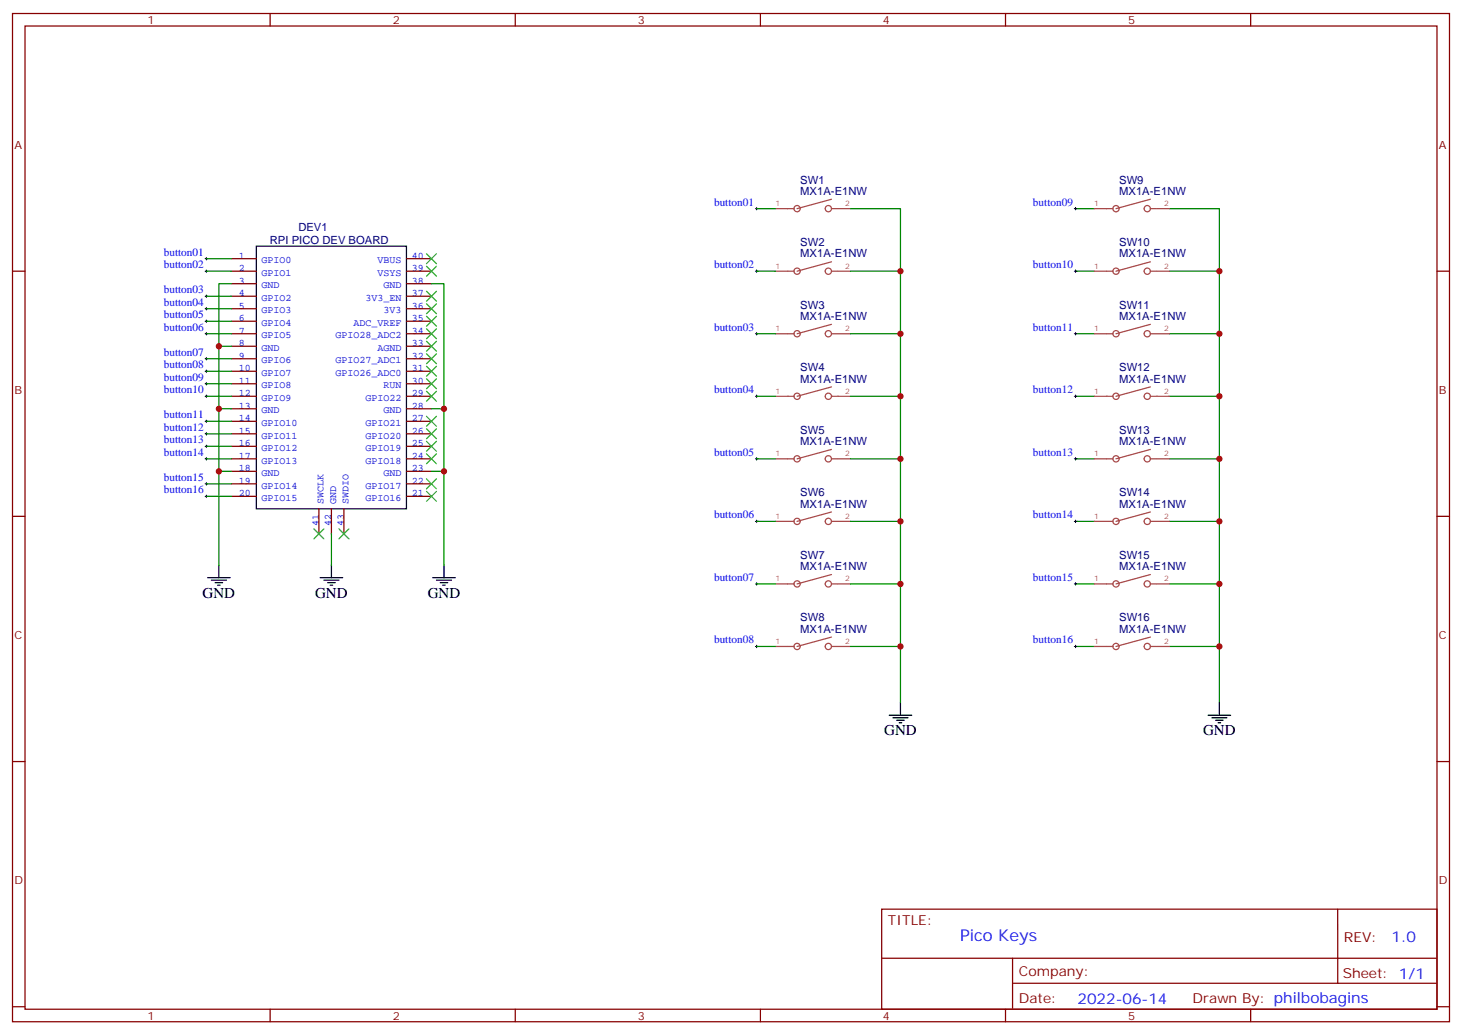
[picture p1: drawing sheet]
<svg xmlns="http://www.w3.org/2000/svg" width="412mm" height="292mm" viewBox="0 0 412 292" stroke-linecap="round" stroke-linejoin="round" font-family="sans-serif">
<g fill="none" stroke="#870000" stroke-width=".35">
<path d="M3.5 3.8h405.4v284.3h-405.4zM7.1 7.3h398.2v277.3h-398.2zM76.2 3.8v3.5M145.3 3.8v3.5M214.5 3.8v3.5M283.6 3.8v3.5M352.8 3.8v3.5M3.5 76.5h3.6M405.3 76.5h3.6M3.5 145.6h3.6M405.3 145.6h3.6M3.5 214.8h3.6"/>
<path d="M405.3 214.8h3.6M248.7 256.4h156.6v28.2h-156.6zM377.3 256.4v20.9M248.7 270.2h156.5M285.6 277.3h119.6M285.6 270.2v14.2M3.5 283.9h3.6M76.2 284.6v3.5M145.3 284.6v3.5M214.5 284.6v3.5M283.6 284.6v3.5M352.8 284.6v3.5"/>
<path d="M405.3 283.9h3.6"/>
</g>
<g fill="none" stroke="#000" stroke-width=".35">
<path d="M72.3 69.4h42.4v74.1h-42.4zM61.7 159.4v3.5M93.5 159.4v3.5M125.2 159.4v3.5M58.6 162.9h6.3M59.6 163.6h4.3M60.7 164.3h2.1M61.4 165h.7M90.3 162.9h6.4M91.4 163.6h4.2M92.4 164.3h2.1M93.1 165h.7"/>
<path d="M122.1 162.9h6.3M123.1 163.6h4.3M124.2 164.3h2.1M124.9 165h.7M254 198.2v3.5M344 198.2v3.5M250.8 201.7h6.4M251.9 202.4h4.2M252.9 203.1h2.2M253.6 203.8h.8M340.8 201.7h6.3M341.8 202.4h4.3"/>
<path d="M342.9 203.1h2.1M343.6 203.8h.7"/>
</g>
<g fill="none" stroke="#850000" stroke-width=".35">
<path d="M65.3 73h7M65.3 76.5h7M114.7 73h7M114.7 76.5h7M65.3 80h7M65.3 97.6h7M65.3 94.1h7M65.3 90.6h7M65.3 87.1h7M65.3 83.5h7M114.7 80h7M114.7 97.6h7"/>
<path d="M114.7 94.1h7M114.7 90.6h7M114.7 87.1h7M114.7 83.5h7M65.3 104.7h7M65.3 108.2h7M65.3 111.8h7M65.3 115.3h7M65.3 118.8h7M65.3 101.2h7M114.7 104.7h7M114.7 108.2h7"/>
<path d="M114.7 111.8h7M114.7 115.3h7M114.7 118.8h7M114.7 101.2h7M65.3 122.3h7M65.3 125.9h7M65.3 129.4h7M65.3 132.9h7M65.3 136.5h7M65.3 140h7M114.7 122.3h7M114.7 125.9h7"/>
<path d="M114.7 129.4h7M114.7 132.9h7M114.7 136.5h7M114.7 140h7M90 143.5v7.1M93.5 143.5v7.1M97 143.5v7.1"/>
</g>
<g fill="none" stroke="#a64a4a" stroke-width=".35">
<path d="M218.7 58.8h5.3M234.5 58.8h1.8M234.5 56.2l-9.7 2.6M236.4 58.8h3.5M308.7 58.8h5.2M313.9 58.8a.88 .88 0 0 0 .9 .9 .88 .88 0 0 0 .9-.9M313.9 58.8a.88 .88 0 0 1 .9-.8 .88 .88 0 0 1 .9 .8M324.5 58.8h1.8M324.5 56.2l-9.7 2.6M326.4 58.8h3.4M218.7 76.5h5.3M234.5 76.5h1.8"/>
<path d="M234.5 73.8l-9.7 2.7M236.4 76.5h3.5M308.7 76.5h5.2M313.9 76.5a.88 .88 0 0 0 .9 .9 .88 .88 0 0 0 .9-.9M313.9 76.5a.88 .88 0 0 1 .9-.9 .88 .88 0 0 1 .9 .9M324.5 76.5h1.8M324.5 73.8l-9.7 2.7M326.4 76.5h3.4M218.7 94.1h5.3M234.5 94.1h1.8M234.5 91.5l-9.7 2.6M236.4 94.1h3.5"/>
<path d="M308.7 94.1h5.2M313.9 94.1a.88 .88 0 0 0 .9 .9 .88 .88 0 0 0 .9-.9M313.9 94.1a.88 .88 0 0 1 .9-.9 .88 .88 0 0 1 .9 .9M324.5 94.1h1.8M324.5 91.5l-9.7 2.6M326.4 94.1h3.4M218.7 111.8h5.3M234.5 111.8h1.8M234.5 109.1l-9.7 2.7M236.4 111.8h3.5M308.7 111.8h5.2M313.9 111.8a.88 .88 0 0 0 .9 .8 .88 .88 0 0 0 .9-.8"/>
<path d="M313.9 111.8a.88 .88 0 0 1 .9-.9 .88 .88 0 0 1 .9 .9M324.5 111.8h1.8M324.5 109.1l-9.7 2.7M326.4 111.8h3.4M218.7 129.4h5.3M234.5 129.4h1.8M234.5 126.8l-9.7 2.6M236.4 129.4h3.5M308.7 129.4h5.2M313.9 129.4a.88 .88 0 0 0 .9 .9 .88 .88 0 0 0 .9-.9M313.9 129.4a.88 .88 0 0 1 .9-.9 .88 .88 0 0 1 .9 .9M324.5 129.4h1.8"/>
<path d="M324.5 126.8l-9.7 2.6M326.4 129.4h3.4M218.7 147h5.3M234.5 147h1.8M234.5 144.4l-9.7 2.6M236.4 147h3.5M308.7 147h5.2M313.9 147a.88 .88 0 0 0 .9 .9 .88 .88 0 0 0 .9-.9M313.9 147a.88 .88 0 0 1 .9-.8 .88 .88 0 0 1 .9 .8M324.5 147h1.8M324.5 144.4l-9.7 2.6M326.4 147h3.4"/>
<path d="M218.7 164.7h5.3M234.5 179.7l-9.7 2.6M234.5 164.7h1.8M234.5 162l-9.7 2.7M236.4 164.7h3.5M308.7 164.7h5.2M313.9 164.7a.88 .88 0 0 0 .9 .9 .88 .88 0 0 0 .9-.9M313.9 164.7a.88 .88 0 0 1 .9-.9 .88 .88 0 0 1 .9 .9M324.5 164.7h1.8M324.5 162l-9.7 2.7M324.5 179.7l-9.7 2.6M326.4 164.7h3.4"/>
<path d="M218.7 182.3h5.3M234.5 182.3h1.8M236.4 182.3h3.5M308.7 182.3h5.2M313.9 182.3a.88 .88 0 0 0 .9 .9 .88 .88 0 0 0 .9-.9M313.9 182.3a.88 .88 0 0 1 .9-.9 .88 .88 0 0 1 .9 .9M324.5 182.3h1.8M326.4 182.3h3.4"/>
<circle cx="224.8" cy="58.8" r=".88"/>
<circle cx="233.7" cy="58.8" r=".88"/>
<circle cx="323.6" cy="58.8" r=".88"/>
<circle cx="224.8" cy="76.5" r=".88"/>
<circle cx="233.7" cy="76.5" r=".88"/>
<circle cx="323.6" cy="76.5" r=".88"/>
<circle cx="224.8" cy="94.1" r=".88"/>
<circle cx="233.7" cy="94.1" r=".88"/>
<circle cx="323.6" cy="94.1" r=".88"/>
<circle cx="224.8" cy="111.8" r=".88"/>
<circle cx="233.7" cy="111.8" r=".88"/>
<circle cx="323.6" cy="111.8" r=".88"/>
<circle cx="224.8" cy="129.4" r=".88"/>
<circle cx="233.7" cy="129.4" r=".88"/>
<circle cx="323.6" cy="129.4" r=".88"/>
<circle cx="224.8" cy="147" r=".88"/>
<circle cx="233.7" cy="147" r=".88"/>
<circle cx="323.6" cy="147" r=".88"/>
<circle cx="224.8" cy="164.7" r=".88"/>
<circle cx="233.7" cy="164.7" r=".88"/>
<circle cx="323.6" cy="164.7" r=".88"/>
<circle cx="224.8" cy="182.3" r=".88"/>
<circle cx="233.7" cy="182.3" r=".88"/>
<circle cx="323.6" cy="182.3" r=".88"/>
</g>
<g fill="none" stroke="#008700" stroke-width=".35">
<path d="M213.4 58.8h5.3M239.9 58.8h14.1v17.7M303.4 58.8h5.3M329.8 58.8h14.2v17.7M58.2 76.5h7.1M58.2 73h7.1M213.4 76.5h5.3M239.9 76.5h14.1v17.6M303.4 76.5h5.3M329.8 76.5h14.2v17.6M58.2 94.1h7.1M58.2 87.1h7.1"/>
<path d="M58.2 90.6h7.1M58.2 83.5h7.1M65.3 97.6h-3.6v17.7M65.3 80h-3.6v17.6M121.7 80h3.5v35.3M213.4 94.1h5.3M239.9 94.1h14.1v17.7M303.4 94.1h5.3M329.8 94.1h14.2v17.7M58.2 111.8h7.1M58.2 101.2h7.1M58.2 104.7h7.1"/>
<path d="M58.2 108.2h7.1M58.2 118.8h7.1M65.3 115.3h-3.6v17.6M121.7 115.3h3.5v17.6M213.4 111.8h5.3M239.9 111.8h14.1v17.6M303.4 111.8h5.3M329.8 111.8h14.2v17.6M58.2 129.4h7.1M58.2 122.3h7.1M58.2 125.9h7.1M58.2 136.5h7.1"/>
<path d="M58.2 140h7.1M65.3 132.9h-3.6v26.5M121.7 132.9h3.5v26.5M213.4 129.4h5.3M239.9 129.4h14.1v17.6M303.4 129.4h5.3M329.8 129.4h14.2v17.6M93.5 150.6v8.8M213.4 147h5.3M239.9 147h14.1v17.7M303.4 147h5.3M329.8 147h14.2v17.7"/>
<path d="M213.4 164.7h5.3M239.9 164.7h14.1v17.6M303.4 164.7h5.3M329.8 164.7h14.2v17.6M213.4 182.3h5.3M239.9 182.3h14.1v15.9M303.4 182.3h5.3M329.8 182.3h14.2v15.9"/>
</g>
<g fill="none" stroke="#000" stroke-width=".28">
<path d="M213.1 58.8h.7M213.4 58.5v.7M303 58.8h.7M303.4 58.5v.7M57.9 76.5h.7M57.9 73h.7M58.2 72.6v.7M58.2 76.1v.7M213.1 76.5h.7M213.4 76.1v.7M303 76.5h.7M303.4 76.1v.7"/>
<path d="M57.9 94.1h.7M57.9 90.6h.7M57.9 87.1h.7M57.9 83.5h.7M58.2 83.2v.7M58.2 86.7v.7M58.2 90.2v.7M58.2 93.8v.7M213.1 94.1h.7M213.4 93.8v.7M303 94.1h.7M303.4 93.8v.7"/>
<path d="M57.9 111.8h.7M57.9 104.7h.7M57.9 101.2h.7M57.9 108.2h.7M57.9 118.8h.7M58.2 100.8v.7M58.2 104.4v.7M58.2 107.9v.7M58.2 111.4v.7M58.2 118.5v.7M213.1 111.8h.7M213.4 111.4v.7"/>
<path d="M303 111.8h.7M303.4 111.4v.7M57.9 129.4h.7M57.9 122.3h.7M57.9 125.9h.7M57.9 136.5h.7M57.9 140h.7M58.2 122v.7M58.2 125.5v.7M58.2 129v.8M58.2 136.1v.7M58.2 139.6v.7"/>
<path d="M213.1 129.4h.7M213.4 129v.8M303 129.4h.7M303.4 129v.8M213.1 147h.7M213.4 146.7v.7M303 147h.7M303.4 146.7v.7M213.1 164.7h.7M213.4 164.3v.7M303 164.7h.7M303.4 164.3v.7"/>
<path d="M213.1 182.3h.7M213.4 182v.7M303 182.3h.7M303.4 182v.7"/>
</g>
<g fill="none" stroke="#3c3" stroke-width=".35">
<path d="M120.3 71.5l2.8 2.9M120.3 75.1l2.8 2.8M123.1 71.5l-2.8 2.9M123.1 75.1l-2.8 2.8M120.3 82.1l2.8 2.8M120.3 85.7l2.8 2.8M120.3 89.2l2.8 2.8M120.3 92.7l2.8 2.8M120.3 96.2l2.8 2.9M120.3 99.8l2.8 2.8M123.1 82.1l-2.8 2.8M123.1 85.7l-2.8 2.8"/>
<path d="M123.1 89.2l-2.8 2.8M123.1 92.7l-2.8 2.8M123.1 96.2l-2.8 2.9M123.1 99.8l-2.8 2.8M120.3 103.3l2.8 2.8M120.3 106.8l2.8 2.8M120.3 110.3l2.8 2.9M120.3 117.4l2.8 2.8M123.1 103.3l-2.8 2.8M123.1 106.8l-2.8 2.8M123.1 110.3l-2.8 2.9M123.1 117.4l-2.8 2.8"/>
<path d="M120.3 120.9l2.8 2.9M120.3 124.5l2.8 2.8M120.3 128l2.8 2.8M120.3 135l2.8 2.9M120.3 138.6l2.8 2.8M123.1 120.9l-2.8 2.9M123.1 124.5l-2.8 2.8M123.1 128l-2.8 2.8M123.1 135l-2.8 2.9M123.1 138.6l-2.8 2.8M88.5 149.2l2.9 2.8M91.4 149.2l-2.9 2.8"/>
<path d="M95.6 149.2l2.8 2.8M98.4 149.2l-2.8 2.8"/>
</g>
<g fill="#c00">
<circle cx="254" cy="182.3" r=".88"/>
<circle cx="254" cy="164.7" r=".88"/>
<circle cx="254" cy="147" r=".88"/>
<circle cx="254" cy="129.4" r=".88"/>
<circle cx="254" cy="111.8" r=".88"/>
<circle cx="254" cy="94.1" r=".88"/>
<circle cx="254" cy="76.5" r=".88"/>
<circle cx="344" cy="76.5" r=".88"/>
<circle cx="344" cy="94.1" r=".88"/>
<circle cx="344" cy="111.8" r=".88"/>
<circle cx="344" cy="129.4" r=".88"/>
<circle cx="344" cy="147" r=".88"/>
<circle cx="344" cy="164.7" r=".88"/>
<circle cx="344" cy="182.3" r=".88"/>
<circle cx="61.7" cy="132.9" r=".88"/>
<circle cx="61.7" cy="115.3" r=".88"/>
<circle cx="61.7" cy="97.6" r=".88"/>
<circle cx="125.2" cy="132.9" r=".88"/>
<circle cx="125.2" cy="115.3" r=".88"/>
</g>
<text font-size="4.6" fill="#00f" x="270.8" y="265.4">Pico Keys</text>
<g font-size="4.2">
<text x="57.1" y="168.6">GND</text>
<text x="88.9" y="168.6">GND</text>
<text x="120.6" y="168.6">GND</text>
<text x="249.4" y="207.4">GND</text>
<text x="339.4" y="207.4">GND</text>
</g>
<g font-size="4.2" fill="#00f">
<text x="392.5" y="265.7">1.0</text>
<text x="304" y="283">2022-06-14</text>
</g>
<g font-size="3.9" fill="#800">
<text x="250.5" y="261">TITLE:</text>
<text x="379.1" y="265.7">REV:</text>
<text x="287.4" y="275.2">Company:</text>
<text x="378.7" y="275.8">Sheet: 1/1</text>
<text x="287.4" y="282.9">Date:</text>
<text x="336.4" y="282.9">Drawn By: philbobagins</text>
</g>
<g font-size="3.2" fill="#800">
<text x="41.6" y="6.8">1</text>
<text x="110.8" y="6.8">2</text>
<text x="179.9" y="6.8">3</text>
<text x="249.1" y="6.8">4</text>
<text x="318.2" y="6.8">5</text>
<text x="4.1" y="41.9">A</text>
<text x="405.9" y="41.9">A</text>
<text x="4.1" y="111.1">B</text>
<text x="405.9" y="111.1">B</text>
<text x="4.1" y="180.2">C</text>
<text x="405.9" y="180.2">C</text>
<text x="4.1" y="249.3">D</text>
<text x="405.9" y="249.3">D</text>
<text x="41.6" y="287.6">1</text>
<text x="110.8" y="287.6">2</text>
<text x="179.9" y="287.6">3</text>
<text x="249.1" y="287.6">4</text>
<text x="318.2" y="287.6">5</text>
</g>
<g font-size="3.2" fill="#000080">
<text x="225.7" y="51.8">SW1</text>
<text x="315.7" y="51.8">SW9</text>
<text x="225.7" y="55">MX1A-E1NW</text>
<text x="315.7" y="55">MX1A-E1NW</text>
<text x="84.2" y="65.2">DEV1</text>
<text x="76.1" y="68.8">RPI PICO DEV BOARD</text>
<text x="225.7" y="69.4">SW2</text>
<text x="315.7" y="69.4">SW10</text>
<text x="225.7" y="72.6">MX1A-E1NW</text>
<text x="315.7" y="72.6">MX1A-E1NW</text>
<text x="225.7" y="87.1">SW3</text>
<text x="315.7" y="87.1">SW11</text>
<text x="225.7" y="90.3">MX1A-E1NW</text>
<text x="315.7" y="90.3">MX1A-E1NW</text>
<text x="225.7" y="107.9">MX1A-E1NW</text>
<text x="225.7" y="104.7">SW4</text>
<text x="315.7" y="107.9">MX1A-E1NW</text>
<text x="315.7" y="104.7">SW12</text>
<text x="225.7" y="125.5">MX1A-E1NW</text>
<text x="225.7" y="122.4">SW5</text>
<text x="315.7" y="125.5">MX1A-E1NW</text>
<text x="315.7" y="122.4">SW13</text>
<text x="225.7" y="143.2">MX1A-E1NW</text>
<text x="225.7" y="140">SW6</text>
<text x="315.7" y="143.2">MX1A-E1NW</text>
<text x="315.7" y="140">SW14</text>
<text x="225.7" y="160.8">MX1A-E1NW</text>
<text x="225.7" y="157.6">SW7</text>
<text x="315.7" y="160.8">MX1A-E1NW</text>
<text x="315.7" y="157.6">SW15</text>
<text x="225.7" y="178.4">MX1A-E1NW</text>
<text x="225.7" y="175.3">SW8</text>
<text x="315.7" y="178.4">MX1A-E1NW</text>
<text x="315.7" y="175.3">SW16</text>
</g>
<g font-size="3.2" fill="#00f">
<text x="201.4" y="58">button01</text>
<text x="291.4" y="58">button09</text>
<text x="46.2" y="75.6">button02</text>
<text x="46.2" y="72.1">button01</text>
<text x="201.4" y="75.6">button02</text>
<text x="291.4" y="75.6">button10</text>
<text x="46.2" y="82.7">button03</text>
<text x="46.2" y="89.7">button05</text>
<text x="46.2" y="86.2">button04</text>
<text x="46.2" y="93.2">button06</text>
<text x="201.4" y="93.2">button03</text>
<text x="291.4" y="93.2">button11</text>
<text x="46.2" y="100.3">button07</text>
<text x="46.2" y="103.8">button08</text>
<text x="46.2" y="107.4">button09</text>
<text x="46.2" y="110.9">button10</text>
<text x="201.4" y="110.9">button04</text>
<text x="291.4" y="110.9">button12</text>
<text x="46.2" y="117.9">button11</text>
<text x="46.2" y="121.5">button12</text>
<text x="46.2" y="125">button13</text>
<text x="46.2" y="128.5">button14</text>
<text x="201.4" y="128.5">button05</text>
<text x="291.4" y="128.5">button13</text>
<text x="46.2" y="135.6">button15</text>
<text x="46.2" y="139.1">button16</text>
<text x="201.4" y="146.2">button06</text>
<text x="291.4" y="146.2">button14</text>
<text x="201.4" y="163.8">button07</text>
<text x="291.4" y="163.8">button15</text>
<text x="201.4" y="181.4">button08</text>
<text x="291.4" y="181.4">button16</text>
</g>
<g font-size="2.8" fill="#00c">
<text x="67.4" y="72.9">1</text>
<text x="67.4" y="76.4">2</text>
<text x="73.7" y="74.3">GPIO0</text>
<text x="73.7" y="77.8">GPIO1</text>
<text x="106.5" y="77.8">VSYS</text>
<text x="106.5" y="74.3">VBUS</text>
<text x="116.2" y="76.4">39</text>
<text x="116.2" y="72.9">40</text>
<text x="67.4" y="80">3</text>
<text x="67.4" y="83.5">4</text>
<text x="73.7" y="81.3">GND</text>
<text x="108.2" y="81.3">GND</text>
<text x="116.2" y="83.5">37</text>
<text x="116.2" y="80">38</text>
<text x="67.4" y="87">5</text>
<text x="73.7" y="84.9">GPIO2</text>
<text x="73.7" y="88.4">GPIO3</text>
<text x="103.1" y="84.9">3V3_EN</text>
<text x="108.2" y="88.4">3V3</text>
<text x="116.2" y="87">36</text>
<text x="67.4" y="90.6">6</text>
<text x="67.4" y="94.1">7</text>
<text x="73.7" y="91.9">GPIO4</text>
<text x="73.7" y="95.4">GPIO5</text>
<text x="94.6" y="95.4">GPIO28_ADC2</text>
<text x="99.7" y="91.9">ADC_VREF</text>
<text x="116.2" y="94.1">34</text>
<text x="116.2" y="90.6">35</text>
<text x="67.4" y="97.6">8</text>
<text x="67.4" y="101.1">9</text>
<text x="73.7" y="99">GND</text>
<text x="106.5" y="99">AGND</text>
<text x="116.2" y="101.1">32</text>
<text x="116.2" y="97.6">33</text>
<text x="67.4" y="104.7">10</text>
<text x="73.7" y="106">GPIO7</text>
<text x="73.7" y="102.5">GPIO6</text>
<text x="94.6" y="106">GPIO26_ADC0</text>
<text x="94.6" y="102.5">GPIO27_ADC1</text>
<text x="116.2" y="104.7">31</text>
<text x="67.4" y="108.2">11</text>
<text x="67.4" y="111.7">12</text>
<text x="73.7" y="109.6">GPIO8</text>
<text x="73.7" y="113.1">GPIO9</text>
<text x="103.1" y="113.1">GPIO22</text>
<text x="108.2" y="109.6">RUN</text>
<text x="116.2" y="111.7">29</text>
<text x="116.2" y="108.2">30</text>
<text x="67.4" y="115.3">13</text>
<text x="67.4" y="118.8">14</text>
<text x="73.7" y="116.6">GND</text>
<text x="108.2" y="116.6">GND</text>
<text x="116.2" y="118.8">27</text>
<text x="116.2" y="115.3">28</text>
<text x="67.4" y="122.3">15</text>
<text x="67.4" y="125.8">16</text>
<text x="73.7" y="120.1">GPIO10</text>
<text x="73.7" y="123.7">GPIO11</text>
<text x="103.1" y="123.7">GPIO20</text>
<text x="103.1" y="120.1">GPIO21</text>
<text x="116.2" y="125.8">25</text>
<text x="116.2" y="122.3">26</text>
<text x="67.4" y="129.4">17</text>
<text x="73.7" y="127.2">GPIO12</text>
<text x="73.7" y="130.7">GPIO13</text>
<text x="103.1" y="130.7">GPIO18</text>
<text x="103.1" y="127.2">GPIO19</text>
<text x="116.2" y="129.4">24</text>
<text x="67.4" y="132.9">18</text>
<text x="67.4" y="136.4">19</text>
<text x="73.7" y="134.2">GND</text>
<text x="73.7" y="137.8">GPIO14</text>
<text x="103.1" y="137.8">GPIO17</text>
<text x="108.2" y="134.2">GND</text>
<text x="116.2" y="136.4">22</text>
<text x="116.2" y="132.9">23</text>
<text x="67.4" y="139.9">20</text>
<text x="73.7" y="141.3">GPIO15</text>
<text x="91.3" y="142.1" transform="rotate(-90 91.3 142.1)">SWCLK</text>
<text x="94.8" y="142.1" transform="rotate(-90 94.8 142.1)">GND</text>
<text x="98.3" y="142.1" transform="rotate(-90 98.3 142.1)">SWDIO</text>
<text x="103.1" y="141.3">GPIO16</text>
<text x="116.2" y="139.9">21</text>
<text x="89.9" y="148.4" transform="rotate(-90 89.9 148.4)">41</text>
<text x="93.5" y="148.4" transform="rotate(-90 93.5 148.4)">42</text>
<text x="97" y="148.4" transform="rotate(-90 97 148.4)">43</text>
</g>
<g font-size="2.1" fill="#a54b4b">
<text x="218.7" y="58.1">1</text>
<text x="238.4" y="58.1">2</text>
<text x="308.7" y="58.1">1</text>
<text x="328.4" y="58.1">2</text>
<text x="218.7" y="75.8">1</text>
<text x="238.4" y="75.8">2</text>
<text x="308.7" y="75.8">1</text>
<text x="328.4" y="75.8">2</text>
<text x="218.7" y="93.4">1</text>
<text x="238.4" y="93.4">2</text>
<text x="308.7" y="93.4">1</text>
<text x="328.4" y="93.4">2</text>
<text x="218.7" y="111.1">1</text>
<text x="238.4" y="111.1">2</text>
<text x="308.7" y="111.1">1</text>
<text x="328.4" y="111.1">2</text>
<text x="218.7" y="128.7">1</text>
<text x="238.4" y="128.7">2</text>
<text x="308.7" y="128.7">1</text>
<text x="328.4" y="128.7">2</text>
<text x="218.7" y="146.3">1</text>
<text x="238.4" y="146.3">2</text>
<text x="308.7" y="146.3">1</text>
<text x="328.4" y="146.3">2</text>
<text x="218.7" y="164">1</text>
<text x="238.4" y="164">2</text>
<text x="308.7" y="164">1</text>
<text x="328.4" y="164">2</text>
<text x="218.7" y="181.6">1</text>
<text x="238.4" y="181.6">2</text>
<text x="308.7" y="181.6">1</text>
<text x="328.4" y="181.6">2</text>
</g>
</svg>
